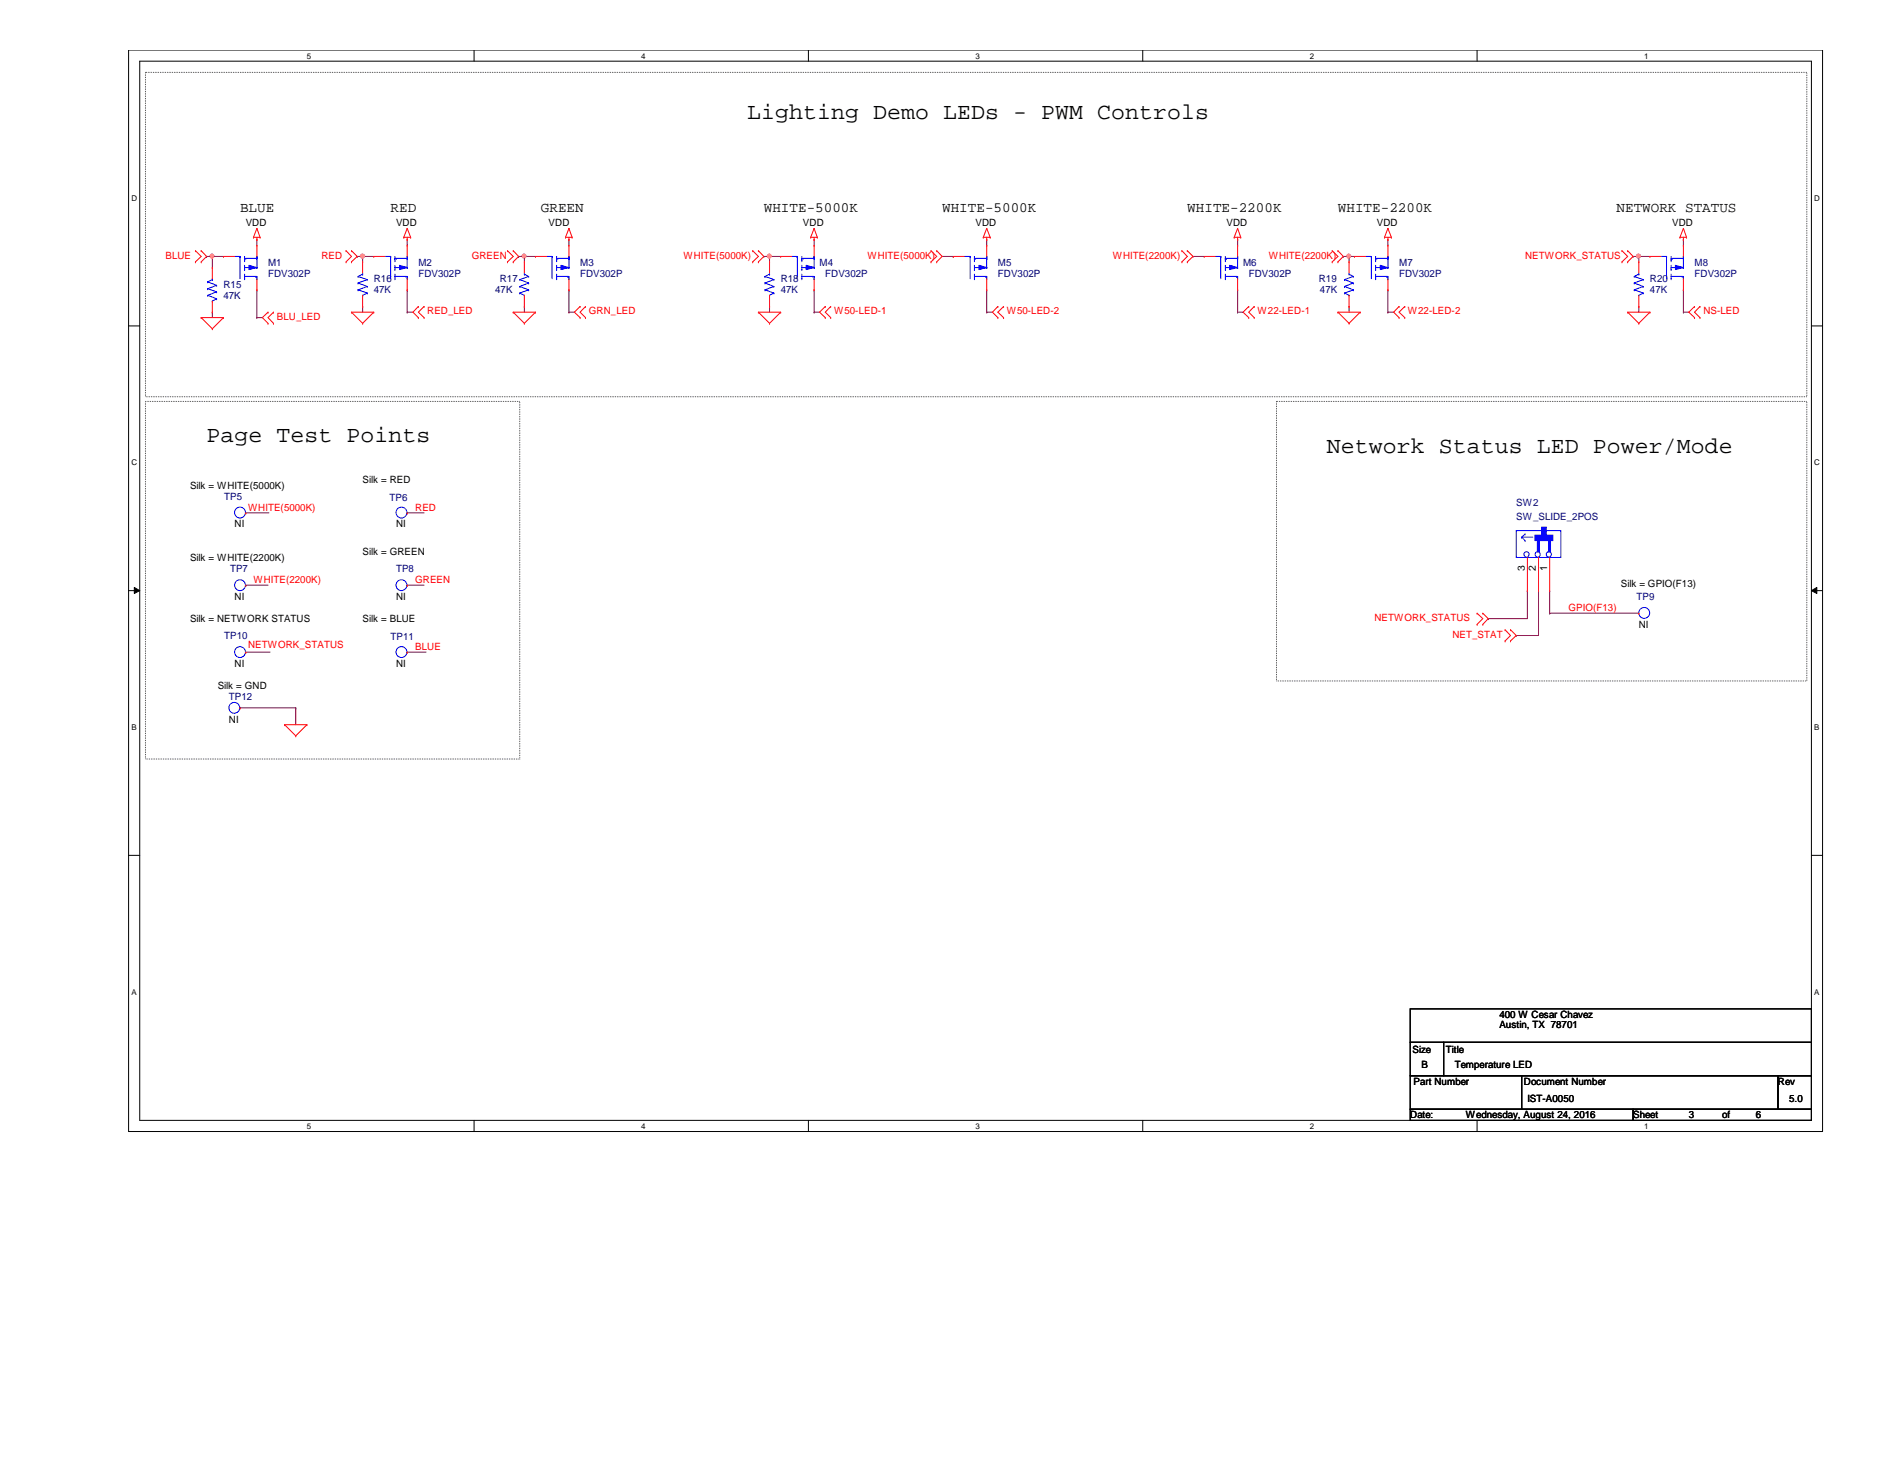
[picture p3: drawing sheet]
<svg xmlns="http://www.w3.org/2000/svg" width="279mm" height="216mm" viewBox="0 0 279 216" stroke-linecap="round" stroke-linejoin="round" font-family="sans-serif">
<path d="M19.1 7.4h250.9v160.2h-250.9zM20.7 9.1h247.7v156.8h-247.7z" fill="none" stroke="#000" stroke-width=".15"/>
<g fill="#fff">
<path d="M45.5 7.6h.6v1.3h-.6z"/>
<path d="M45.5 166.1h.6v1.3h-.6z"/>
</g>
<path d="M70.2 7.4v1.7M70.2 165.9v1.7" fill="none" stroke="#000" stroke-width=".15"/>
<g fill="#fff">
<path d="M95 7.6h.6v1.3h-.6z"/>
<path d="M95 166.1h.6v1.3h-.6z"/>
</g>
<path d="M119.8 7.4v1.7M119.8 165.9v1.7" fill="none" stroke="#000" stroke-width=".15"/>
<g fill="#fff">
<path d="M144.5 7.6h.6v1.3h-.6z"/>
<path d="M144.5 166.1h.6v1.3h-.6z"/>
</g>
<path d="M169.3 7.4v1.7M169.3 165.9v1.7" fill="none" stroke="#000" stroke-width=".15"/>
<g fill="#fff">
<path d="M194.1 7.6h.5v1.3h-.5z"/>
<path d="M194.1 166.1h.5v1.3h-.5z"/>
</g>
<path d="M218.8 7.4v1.7M218.8 165.9v1.7" fill="none" stroke="#000" stroke-width=".15"/>
<g fill="#fff">
<path d="M243.6 7.6h.6v1.3h-.6z"/>
<path d="M243.6 166.1h.6v1.3h-.6z"/>
<path d="M19.5 28.7h.8v1.3h-.8z"/>
<path d="M268.8 28.7h.8v1.3h-.8z"/>
<path d="M19.5 67.9h.8v1.3h-.8z"/>
<path d="M268.8 67.9h.8v1.3h-.8z"/>
</g>
<path d="M19.1 48.3h1.6M268.4 48.3h1.6" fill="none" stroke="#000" stroke-width=".15"/>
<g fill="#fff">
<path d="M19.5 107.1h.7v1.3h-.7z"/>
<path d="M268.8 107.1h.7v1.3h-.7z"/>
</g>
<path d="M19.1 87.5h1.6M19.9 87l.8 .5-.8 .4zM268.4 87.5l.8-.5v.9zM268.4 87.5h1.6" fill="none" stroke="#000" stroke-width=".15"/>
<path d="M19.9 87l.8 .5-.8 .4zM268.4 87.5l.8-.5v.9z" fill="#000"/>
<g fill="#fff">
<path d="M19.5 146.3h.7v1.3h-.7z"/>
<path d="M268.8 146.3h.7v1.3h-.7z"/>
</g>
<path d="M19.1 126.7h1.6M268.4 126.7h1.6" fill="none" stroke="#000" stroke-width=".15"/>
<path d="M21.5 10.7h246.2v48.1h-246.2zM21.5 59.4h55.5v53h-55.5zM189.1 59.4h78.6v41.4h-78.6z" fill="none" stroke="#000" stroke-width=".15" stroke-dasharray="0 .3"/>
<g fill="none" stroke="#800040" stroke-width=".15">
<path d="M53.7 38h.1M53.7 38v.8M53.7 38h1.7M53.7 45.4h.1M53.7 45.4v.8M220.5 91.6h.1M224.6 94.1h.1M226.3 87.5h.1M226.3 87.5v4.1h-5.8M227.9 87.5h.1M227.9 87.5v6.6h-3.3M229.6 87.5h.1"/>
<path d="M229.6 90.8h.1M229.6 87.5v3.3M229.6 90.8h13.2"/>
</g>
<circle cx="53.7" cy="37.9" r=".31" fill="#f0f"/>
<circle cx="53.7" cy="37.9" r=".31" fill="none" stroke="#f0f" stroke-width=".15"/>
<path d="M76.8 38h.1M76.8 38h2.5M77.7 38h.1M60.3 42.9h.1M60.3 46.2h.1M60.3 42.9v3.3M60.3 46.2h.9M77.7 45.4h.1M77.7 45.4v.8" fill="none" stroke="#800040" stroke-width=".15"/>
<circle cx="77.6" cy="37.9" r=".3" fill="#f0f"/>
<circle cx="77.6" cy="37.9" r=".3" fill="none" stroke="#f0f" stroke-width=".15"/>
<g fill="none" stroke="#800040" stroke-width=".15">
<path d="M77.7 38h.1M77.7 38v.8M84.3 35.5h.1M84.3 35.5v.8M120.6 35.5h.1M120.6 35.5v.8M241.9 38h.1M241.9 38h.9M84.3 42.9h.1M84.3 46.2h.1M84.3 42.9v3.3M84.3 46.2h.8"/>
<path d="M114 45.4h.1M114 45.4v.8M120.6 42.9h.1M120.6 46.2h.1M120.6 46.2h.8M120.6 42.9v3.3"/>
</g>
<circle cx="242.7" cy="37.9" r=".3" fill="#f0f"/>
<circle cx="242.7" cy="37.9" r=".3" fill="none" stroke="#f0f" stroke-width=".15"/>
<g fill="none" stroke="#800040" stroke-width=".15">
<path d="M52.9 38h.1M52.9 38h.8M113.2 38h.1M113.2 38h2.5M114 38h.1M114 38v.8M242.8 38h.1M242.8 38v.8M242.8 38h1.6M242.8 45.4h.1M242.8 45.4v.8M249.4 42.9h.1"/>
<path d="M249.4 46.2h.1M249.4 42.9v3.3M249.4 46.2h.8M36.4 75.9h.1M36.4 75.9h3.4M60.3 75.9h.1M60.3 75.9h2.5M36.4 86.7h.1M36.4 96.6h.1M36.4 86.7h3.3M36.4 96.6h3.6M60.3 86.7h.1"/>
<path d="M60.3 96.6h.1M60.3 86.7h2.5M60.3 96.6h2.8"/>
</g>
<circle cx="114" cy="37.9" r=".3" fill="#f0f"/>
<circle cx="114" cy="37.9" r=".3" fill="none" stroke="#f0f" stroke-width=".15"/>
<g fill="none" stroke="#800040" stroke-width=".15">
<path d="M139.6 38h1.6M141.2 38h.1M146.2 35.5h.1M146.2 35.5v.8M176.7 38h.1M176.7 38h1.7M183.3 35.5h.1M183.3 35.5v.8M199.9 38h.1M199.9 38h.8M205.6 35.5h.1M205.6 35.5v.8"/>
<path d="M146.2 42.9h.1M146.2 46.2h.1M146.2 42.9v3.3M146.2 46.2h.8M183.3 42.9h.1M183.3 46.2h.1M183.3 46.2h.9M183.3 42.9v3.3M205.6 42.9h.1M205.6 42.9v3.3"/>
</g>
<circle cx="199.8" cy="37.9" r=".3" fill="#f0f"/>
<circle cx="199.8" cy="37.9" r=".3" fill="none" stroke="#f0f" stroke-width=".15"/>
<g fill="none" stroke="#800040" stroke-width=".15">
<path d="M31.5 38h.1M31.5 38v1.6M38.1 35.5h.1M38.1 35.5v.8M199 38h.1M199 38h.9M199.9 38h.1M199.9 38v.8M249.4 35.5h.1M249.4 35.5v.8M31.5 46.2h.1M31.5 46.2v.8"/>
<path d="M199.9 45.4h.1M199.9 45.4v.8M205.6 46.2h.1M205.6 46.2h.9"/>
</g>
<circle cx="31.4" cy="37.9" r=".3" fill="#f0f"/>
<circle cx="31.4" cy="37.9" r=".3" fill="none" stroke="#f0f" stroke-width=".15"/>
<g fill="none" stroke="#800040" stroke-width=".15">
<path d="M30.6 38h.1M30.6 38h2.5M31.5 38h.1M60.3 35.5h.1M60.3 35.5v.8M38.1 42.9h.1M38.1 47h.1M38.1 42.9v4.1M38.1 47h.8M35.6 104.8h.1M35.6 104.8h8.2M43.8 104.8h.1"/>
<path d="M43.8 104.8v2.5"/>
</g>
<g fill="none" stroke="#f00" stroke-width=".15">
<path d="M29 38.8h.1M29 37.1h.1M29 37.1l.8 .9-.8 .8M29.8 37.1h.1M29.8 38.8h.1M29.8 37.1l.8 .9-.8 .8M37.5 35.1h.1M37.5 35.1h1M38.1 35.5h.1M38.1 33.8h.1M38.1 35.1v.4M38.1 33.8l-.6 1.3"/>
<path d="M38.1 33.8l.4 1.3M38.5 35.1h.1M51.3 38.8h.1M51.3 37.1h.1M51.3 37.1l.8 .9-.8 .8M52.1 37.1h.1M52.1 38.8h.1M52.1 37.1l.8 .9-.8 .8M59.8 35.1h.1M59.8 35.1h1M60.3 35.5h.1M60.3 33.8h.1"/>
<path d="M60.3 35.1v.4M60.3 33.8l-.5 1.3M60.3 33.8l.5 1.3M60.8 35.1h.1M75.2 38.8h.1M75.2 37.1h.1M75.2 37.1l.8 .9-.8 .8M76 37.1h.1M76 38.8h.1M76 37.1l.8 .9-.8 .8M83.8 35.1h.1M83.8 35.1h1"/>
<path d="M84.3 35.5h.1M84.3 33.8h.1M84.3 35.1v.4M84.3 33.8l.5 1.3M84.3 33.8l-.5 1.3M84.8 35.1h.1M111.5 38.8h.1M111.5 37.1h.1M111.5 37.1l.9 .9-.9 .8M112.4 37.1h.1M112.4 38.8h.1M112.4 37.1l.8 .9-.8 .8"/>
<path d="M120.1 35.1h.1M120.1 35.1h1M120.6 35.5h.1M120.6 33.8h.1M120.6 35.1v.4M120.6 33.8l-.5 1.3M120.6 33.8l.5 1.3M121.1 35.1h.1M137.9 38.8h.1M137.9 37.1h.1M137.9 37.1l.9 .9-.9 .8M138.8 37.1h.1"/>
<path d="M138.8 38.8h.1M138.8 37.1l.8 .9-.8 .8M145.7 35.1h.1M145.7 35.1h1M146.2 35.5h.1M146.2 33.8h.1M146.2 35.1v.4M146.2 33.8l-.5 1.3M146.2 33.8l.5 1.3M146.7 35.1h.1M175.1 38.8h.1M175.1 37.1h.1"/>
<path d="M175.1 37.1l.8 .9-.8 .8M175.9 37.1h.1M175.9 38.8h.1M175.9 37.1l.8 .9-.8 .8M182.8 35.1h.1M182.8 35.1h1M183.3 35.5h.1M183.3 33.8h.1M183.3 35.1v.4M183.3 33.8l-.5 1.3M183.3 33.8l.5 1.3M183.8 35.1h.1"/>
<path d="M197.4 38.8h.1M197.4 37.1h.1M197.4 37.1l.8 .9-.8 .8M198.2 37.1h.1M198.2 38.8h.1M198.2 37.1l.8 .9-.8 .8M199.9 38.8h.1M199.9 38.8v1.6M205.1 35.1h.1M205.1 35.1h1M205.6 35.5h.1M205.6 33.8h.1"/>
<path d="M205.6 35.1v.4M205.6 33.8l-.5 1.3M205.6 33.8l.5 1.3M206.1 35.1h.1M240.3 38.8h.1M240.3 37.1h.1M240.3 37.1l.8 .9-.8 .8M241.1 37.1h.1M241.1 38.8h.1M241.1 37.1l.8 .9-.8 .8M248.9 35.1h.1M248.9 35.1h1"/>
<path d="M249.4 35.5h.1M249.4 33.8h.1M249.4 35.1v.4M249.4 33.8l-.5 1.3M249.4 33.8l.5 1.3M249.9 35.1h.1M29.8 47h.1M29.8 47h3.3M29.8 47l1.7 1.7M31.5 48.7h.1M33.1 47h.1M33.1 47l-1.6 1.7"/>
<path d="M39.7 46.2h.1M39.7 47.9h.1M39.7 46.2l-.8 .8 .8 .9M40.5 47.9h.1M40.5 46.2h.1M40.5 46.2l-.8 .8 .8 .9M52.1 46.2h.1M52.1 46.2h3.3M52.1 46.2l1.6 1.7M53.7 47.9h.1M55.4 46.2h.1M55.4 46.2l-1.7 1.7"/>
<path d="M62 45.4h.1M62 47h.1M62 45.4l-.8 .8 .8 .8M62.8 47h.1M62.8 45.4h.1M62.8 45.4l-.8 .8 .8 .8M76 46.2h.1M76 46.2h3.3M76 46.2l1.7 1.7M77.7 47.9h.1M79.3 46.2h.1M79.3 46.2l-1.6 1.7"/>
<path d="M85.9 45.4h.1M85.9 47h.1M85.9 45.4l-.8 .8 .8 .8M86.7 47h.1M86.7 45.4h.1M86.7 45.4l-.8 .8 .8 .8M112.4 46.2h.1M112.4 46.2h3.3M112.4 46.2l1.6 1.7M114 47.9h.1M115.7 46.2h.1M115.7 46.2l-1.7 1.7"/>
<path d="M122.3 45.4h.1M122.3 47h.1M122.3 45.4l-.9 .8 .9 .8M123.1 47h.1M123.1 45.4h.1M123.1 45.4l-.8 .8 .8 .8M147.8 45.4h.1M147.8 47h.1M147.8 45.4l-.8 .8 .8 .8M148.7 47h.1M148.7 45.4h.1M148.7 45.4l-.9 .8 .9 .8"/>
<path d="M185 45.4h.1M185 47h.1M185 45.4l-.8 .8 .8 .8M185.8 47h.1M185.8 45.4h.1M185.8 45.4l-.8 .8 .8 .8M198.2 46.2h.1M198.2 46.2h3.3M198.2 46.2l1.7 1.7M199.9 47.9h.1M199.9 45.4h.1M199.9 43.7v1.7"/>
<path d="M201.5 46.2h.1M201.5 46.2l-1.6 1.7M207.3 45.4h.1M207.3 47h.1M207.3 45.4l-.8 .8 .8 .8M208.1 47h.1M208.1 45.4h.1M208.1 45.4l-.8 .8 .8 .8M241.1 46.2h.1M241.1 46.2h3.3M241.1 46.2l1.7 1.7M242.8 47.9h.1"/>
<path d="M244.4 46.2h.1M244.4 46.2l-1.6 1.7M251 45.4h.1M251 47h.1M251 45.4l-.8 .8 .8 .8M251.8 47h.1M251.8 45.4h.1M251.8 45.4l-.8 .8 .8 .8M36.4 75.9h.1M36.4 86.7h.1M218.8 92.5h.1M218.8 90.8h.1"/>
<path d="M218.8 90.8l.9 .8-.9 .9M219.7 90.8h.1M219.7 92.5h.1M219.7 90.8l.8 .8-.8 .9M223 94.9h.1M223 93.3h.1M223 93.3l.8 .8-.8 .8M223.8 93.3h.1M223.8 94.9h.1M223.8 93.3l.8 .8-.8 .8M42.2 107.3h.1M42.2 107.3h3.3"/>
<path d="M42.2 107.3l1.6 1.7M43.8 109h.1M45.5 107.3h.1M45.5 107.3l-1.7 1.7"/>
</g>
<path d="M208.9 149.4h59.5v4.9h-59.5zM208.9 154.3h5v5h-5zM208.9 159.3h16.5v5h-16.5zM213.9 154.3h54.5v5h-54.5zM225.4 159.3h38v5h-38zM263.4 159.3h5v5h-5zM208.9 164.3h33v1.6h-33zM241.9 164.3h26.5v1.6h-26.5z" fill="none" stroke="#000" stroke-width=".15"/>
<g fill="none" stroke="#00f" stroke-width=".15">
<path d="M117.3 38h.8M118.1 38h.1M118.1 38v3.3M118.8 38.3h.1M118.8 38.3h1.8M118.8 39.6h1M119 38.3h.1M119.8 39.6h.1M119.9 39.6h.7M120.6 38.3h.1M120.6 39.6h.1M120.6 38v1.6"/>
<path d="M118.8 41.3h.1M118.8 40.9h1.8M118.8 40.6v.7M120.4 40.9h.1M120.6 40.9h.1M199.2 41.4h.1M199.2 42.4h.1M199.2 43.4h.1M199.2 41.4l1.3 .5M199.2 42.4l1.3 .5M199.2 43.4l.7 .3M199.9 43.7h.1"/>
<path d="M199.9 40.6h.1M199.9 40.6l.6 .3M199.9 40.4v.2M200.5 40.9h.1M200.5 41.9h.1M200.5 42.9h.1M200.5 40.9l-1.3 .5M200.5 41.9l-1.3 .5M200.5 42.9l-1.3 .5"/>
<circle cx="35.6" cy="75.9" r=".81"/>
<circle cx="35.6" cy="86.7" r=".81"/>
</g>
<path d="M119.4 39.3l1.2 .3-1.2 .3z" fill="#00f"/>
<g fill="none" stroke="#00f" stroke-width=".15">
<path d="M34.8 38h.8M35.6 38h.1M35.6 38v3.3M36.2 38.3h.1M36.2 38.3h1.9M36.2 39.6h1M36.4 38.3h.1M37.2 39.6h.1M37.4 39.6h.7M38.1 38.3h.1M38.1 39.6h.1M38.1 38v1.6"/>
<path d="M118.8 39.9h.1M118.8 38.6h.1M118.8 38v.6M118.8 39.3v.6M119.4 39.3l1.2 .3-1.2 .3zM36.2 41.3h.1M36.2 40.9h1.9M36.2 40.6v.7M37.9 40.9h.1M38.1 40.9h.1M120.6 41.3h.1M120.6 40.9v.4"/>
</g>
<path d="M115.7 38h.1M115.7 38h1.6M120.6 36.3h.1M120.6 36.3v1.7M120.6 42.9h.1M120.6 41.3v1.6" fill="none" stroke="#f00" stroke-width=".15"/>
<path d="M36.9 39.3l1.2 .3-1.2 .3z" fill="#00f"/>
<g fill="none" stroke="#00f" stroke-width=".15">
<path d="M36.2 39.9h.1M36.2 38.6h.1M36.2 38v.6M36.2 39.3v.6M36.9 39.3l1.2 .3-1.2 .3zM180 38h.8M180.8 38h.1M180.8 38v3.3M181.5 38.3h.1M181.5 38.3h1.8M181.5 39.6h1M181.7 38.3h.1"/>
<path d="M182.5 39.6h.1M182.7 39.6h.6M183.3 38.3h.1M183.3 39.6h.1M183.3 38v1.6M38.1 41.3h.1M38.1 40.9v.4M181.5 41.3h.1M181.5 40.9h1.8M181.5 40.6v.7M183.2 40.9h.1M183.3 40.9h.1"/>
<circle cx="35.6" cy="96.6" r=".81"/>
</g>
<path d="M33.1 38h.1M33.1 38h1.7M38.1 36.3h.1M38.1 36.3v1.7M38.1 42.9h.1M38.1 41.3v1.6M36.4 96.6h.1" fill="none" stroke="#f00" stroke-width=".15"/>
<path d="M182.2 39.3l1.1 .3-1.1 .3z" fill="#00f"/>
<g fill="none" stroke="#00f" stroke-width=".15">
<path d="M181.5 39.9h.1M181.5 38.6h.1M181.5 38v.6M181.5 39.3v.6M182.2 39.3l1.1 .3-1.1 .3zM246.1 38h.8M246.9 38h.1M246.9 38v3.3M247.6 38.3h.1M247.6 38.3h1.8M247.6 39.6h.9M247.7 38.3h.1"/>
<path d="M248.5 39.6h.1M248.7 39.6h.7M249.4 38.3h.1M249.4 39.6h.1M249.4 38v1.6M30.8 41.7h.1M30.8 42.8h.1M30.8 43.7h.1M30.8 41.7l1.3 .5M30.8 42.8l1.3 .4M30.8 43.7l1.3 .5M31.5 44.6h.1"/>
<path d="M31.5 41.4h.1M31.5 41.4l-.7 .3M31.5 41.3v.1M32.1 42.2h.1M32.1 43.2h.1M32.1 44.2h.1M32.1 42.2l-1.3 .6M32.1 43.2l-1.3 .5M32.1 44.2l-.6 .4M53 40.9h.1M53 41.9h.1M53 42.9h.1"/>
<path d="M53 40.9l1.4 .5M53 41.9l1.4 .5M53 42.9l1.4 .5M53.7 43.7h.1M53.7 40.6h.1M53.7 40.6l-.7 .3M53.7 40.4v.2M54.4 41.4h.1M54.4 42.4h.1M54.4 43.4h.1M54.4 41.4l-1.4 .5M54.4 42.4l-1.4 .5"/>
<path d="M54.4 43.4l-.7 .3M113.3 40.9h.1M113.3 41.9h.1M113.3 42.9h.1M113.3 40.9l1.3 .5M113.3 41.9l1.3 .5M113.3 42.9l1.3 .5M114 43.7h.1M114 40.6h.1M114 40.6l-.7 .3M114 40.4v.2M114.6 41.4h.1"/>
<path d="M114.6 42.4h.1M114.6 43.4h.1M114.6 41.4l-1.3 .5M114.6 42.4l-1.3 .5M114.6 43.4l-.6 .3M183.3 41.3h.1M183.3 40.9v.4M247.6 41.3h.1M247.6 40.9h1.8M247.6 40.6v.7M249.2 40.9h.1M249.4 40.9h.1"/>
<circle cx="59.5" cy="75.9" r=".81"/>
<circle cx="59.5" cy="86.7" r=".81"/>
</g>
<g fill="none" stroke="#f00" stroke-width=".15">
<path d="M31.5 39.6h.1M31.5 39.6v1.7M53.7 38.8h.1M53.7 38.8v1.6M114 38.8h.1M114 38.8v1.6M178.4 38h.1M178.4 38h1.6M183.3 36.3h.1M183.3 36.3v1.7M31.5 46.2h.1M31.5 44.6v1.6"/>
<path d="M53.7 45.4h.1M53.7 43.7v1.7M114 45.4h.1M114 43.7v1.7M183.3 42.9h.1M183.3 41.3v1.6M60.3 75.9h.1M60.3 86.7h.1"/>
</g>
<path d="M248.2 39.3l1.2 .3-1.2 .3z" fill="#00f"/>
<g fill="none" stroke="#00f" stroke-width=".15">
<path d="M81 38h.8M81.8 38h.1M81.8 38v3.3M82.5 38.3h.1M82.5 38.3h1.8M82.5 39.6h.9M82.6 38.3h.1M83.4 39.6h.1M83.6 39.6h.7M84.3 38.3h.1M84.3 39.6h.1M84.3 38v1.6"/>
<path d="M247.6 39.9h.1M247.6 38.6h.1M247.6 38v.6M247.6 39.3v.6M248.2 39.3l1.2 .3-1.2 .3zM82.5 41.3h.1M82.5 40.9h1.8M82.5 40.6v.7M84.1 40.9h.1M84.3 40.9h.1M249.4 41.3h.1M249.4 40.9v.4"/>
</g>
<path d="M244.4 38h.1M244.4 38h1.7M249.4 36.3h.1M249.4 36.3v1.7M249.4 42.9h.1M249.4 41.3v1.6" fill="none" stroke="#f00" stroke-width=".15"/>
<path d="M83.1 39.3l1.2 .3-1.2 .3z" fill="#00f"/>
<g fill="none" stroke="#00f" stroke-width=".15">
<path d="M57 38h.9M57.9 38h.1M57.9 38v3.3M58.5 38.3h.1M58.5 38.3h1.8M58.5 39.6h1M58.7 38.3h.1M59.5 39.6h.1M59.6 39.6h.7M60.3 38.3h.1M60.3 39.6h.1M60.3 38v1.6"/>
<path d="M82.5 39.9h.1M82.5 38.6h.1M82.5 38v.6M82.5 39.3v.6M83.1 39.3l1.2 .3-1.2 .3zM58.5 41.3h.1M58.5 40.9h1.8M58.5 40.6v.7M60.2 40.9h.1M60.3 40.9h.1M84.3 41.3h.1M84.3 40.9v.4"/>
<circle cx="59.5" cy="96.6" r=".81"/>
</g>
<path d="M79.3 38h.1M79.3 38h1.7M84.3 36.3h.1M84.3 36.3v1.7M84.3 42.9h.1M84.3 41.3v1.6M60.3 96.6h.1" fill="none" stroke="#f00" stroke-width=".15"/>
<path d="M59.2 39.3l1.1 .3-1.1 .3z" fill="#00f"/>
<g fill="none" stroke="#00f" stroke-width=".15">
<path d="M58.5 39.9h.1M58.5 38.6h.1M58.5 38v.6M58.5 39.3v.6M59.2 39.3l1.1 .3-1.1 .3zM202.3 38h.9M203.2 38h.1M203.2 38v3.3M203.8 38.3h.1M203.8 38.3h1.8M203.8 39.6h1M204 38.3h.1"/>
<path d="M204.8 39.6h.1M204.9 39.6h.7M205.6 38.3h.1M205.6 39.6h.1M205.6 38v1.6M60.3 41.3h.1M60.3 40.9v.4M203.8 41.3h.1M203.8 40.9h1.8M203.8 40.6v.7M205.4 40.9h.1M205.6 40.9h.1"/>
</g>
<path d="M55.4 38h.1M55.4 38h1.6M60.3 36.3h.1M60.3 36.3v1.7M60.3 42.9h.1M60.3 41.3v1.6" fill="none" stroke="#f00" stroke-width=".15"/>
<path d="M204.5 39.3l1.1 .3-1.1 .3z" fill="#00f"/>
<g fill="none" stroke="#00f" stroke-width=".15">
<path d="M142.9 38h.8M143.7 38h.1M143.7 38v3.3M144.4 38.3h.1M144.4 38.3h1.8M144.4 39.6h1M144.5 38.3h.1M145.4 39.6h.1M145.5 39.6h.7M146.2 38.3h.1M146.2 39.6h.1M146.2 38v1.6"/>
<path d="M203.8 39.9h.1M203.8 38.6h.1M203.8 38v.6M203.8 39.3v.6M204.5 39.3l1.1 .3-1.1 .3zM144.4 41.3h.1M144.4 40.9h1.8M144.4 40.6v.7M146 40.9h.1M146.2 40.9h.1M205.6 41.3h.1M205.6 40.9v.4"/>
<path d="M242.1 40.9h.1M242.1 41.9h.1M242.1 42.9h.1M242.1 40.9l1.3 .5M242.1 41.9l1.3 .5M242.1 42.9l1.3 .5M242.8 43.7h.1M242.8 40.6h.1M242.8 40.6l-.7 .3M242.8 40.4v.2M243.4 41.4h.1M243.4 42.4h.1"/>
<path d="M243.4 43.4h.1M243.4 41.4l-1.3 .5M243.4 42.4l-1.3 .5M243.4 43.4l-.6 .3"/>
<circle cx="243.6" cy="90.8" r=".81"/>
</g>
<path d="M200.7 38h.1M200.7 38h1.6M205.6 36.3h.1M205.6 36.3v1.7M242.8 38.8h.1M242.8 38.8v1.6M205.6 42.9h.1M205.6 41.3v1.6M242.8 45.4h.1M242.8 43.7v1.7M242.8 90.8h.1" fill="none" stroke="#f00" stroke-width=".15"/>
<path d="M145 39.3l1.2 .3-1.2 .3z" fill="#00f"/>
<g fill="none" stroke="#00f" stroke-width=".15">
<path d="M144.4 39.9h.1M144.4 38.6h.1M144.4 38v.6M144.4 39.3v.6M145 39.3l1.2 .3-1.2 .3zM77 41.4h.1M77 42.4h.1M77 43.4h.1M77 41.4l1.3 .5M77 42.4l1.3 .5M77 43.4l.7 .3M77.7 43.7h.1"/>
<path d="M77.7 40.6h.1M77.7 40.6l.6 .3M77.7 40.4v.2M78.3 40.9h.1M78.3 41.9h.1M78.3 42.9h.1M78.3 40.9l-1.3 .5M78.3 41.9l-1.3 .5M78.3 42.9l-1.3 .5M146.2 41.3h.1M146.2 40.9v.4M224.6 78.6h6.6v3.9h-6.6z"/>
<circle cx="226.1" cy="82.1" r=".39"/>
<circle cx="227.8" cy="82.1" r=".39"/>
<circle cx="229.4" cy="82.1" r=".39"/>
<circle cx="34.7" cy="104.8" r=".81"/>
</g>
<path d="M77.7 38.8h.1M77.7 38.8v1.6M141.2 38h.1M141.2 38h1.7M146.2 36.3h.1M146.2 36.3v1.7M77.7 45.4h.1M77.7 43.7v1.7M146.2 42.9h.1M146.2 41.3v1.6M35.6 104.8h.1" fill="none" stroke="#f00" stroke-width=".15"/>
<path d="M227.4 79.2h2.6v.9h-2.6z" fill-rule="evenodd" fill="#00f"/>
<path d="M227.4 79.2h2.6v.9h-2.6z" fill="none" stroke="#00f" stroke-width=".15"/>
<path d="M229.4 80.1h.3v1.6h-.3z" fill-rule="evenodd" fill="#00f"/>
<path d="M229.4 80.1h.3v1.6h-.3z" fill="none" stroke="#00f" stroke-width=".15"/>
<path d="M227.8 80.1h.2v1.6h-.2z" fill-rule="evenodd" fill="#00f"/>
<path d="M227.8 80.1h.2v1.6h-.2z" fill="none" stroke="#00f" stroke-width=".15"/>
<path d="M228.4 78.1h.7v1.1h-.7z" fill-rule="evenodd" fill="#00f"/>
<path d="M225.4 79.5h.1M225.4 79.5h1.7M225.4 79.5l.5 .6M225.9 79.1h.1M225.9 79.1l-.5 .4M228.4 78.1h.7v1.1h-.7zM225.9 80.1h.1" fill="none" stroke="#00f" stroke-width=".15"/>
<path d="M226.3 87.5h.1M226.3 82.5v5M227.9 87.5h.1M227.9 82.5v5M229.6 87.5h.1M229.6 82.5v5" fill="none" stroke="#f00" stroke-width=".15"/>
<circle cx="53.7" cy="37.9" r=".31" fill="#f0f"/>
<circle cx="53.7" cy="37.9" r=".31" fill="none" stroke="#f0f" stroke-width=".15"/>
<circle cx="77.6" cy="37.9" r=".3" fill="#f0f"/>
<circle cx="77.6" cy="37.9" r=".3" fill="none" stroke="#f0f" stroke-width=".15"/>
<circle cx="242.7" cy="37.9" r=".3" fill="#f0f"/>
<circle cx="242.7" cy="37.9" r=".3" fill="none" stroke="#f0f" stroke-width=".15"/>
<circle cx="114" cy="37.9" r=".3" fill="#f0f"/>
<circle cx="114" cy="37.9" r=".3" fill="none" stroke="#f0f" stroke-width=".15"/>
<circle cx="199.8" cy="37.9" r=".3" fill="#f0f"/>
<circle cx="199.8" cy="37.9" r=".3" fill="none" stroke="#f0f" stroke-width=".15"/>
<circle cx="31.4" cy="37.9" r=".3" fill="#f0f"/>
<circle cx="31.4" cy="37.9" r=".3" fill="none" stroke="#f0f" stroke-width=".15"/>
<g font-size="3.4">
<text x="110.7" y="17.6">Lighting Demo LEDs - PWM Controls</text>
<text x="30.6" y="65.4">Page Test Points</text>
<text x="196.6" y="67.1">Network Status LED Power/Mode</text>
</g>
<g font-size="2.1">
<text x="35.6" y="31.4">BLUE</text>
<text x="57.9" y="31.4">RED</text>
<text x="80.1" y="31.4">GREEN</text>
<text x="113.2" y="31.4">WHITE-5000K</text>
<text x="139.6" y="31.4">WHITE-5000K</text>
<text x="175.9" y="31.4">WHITE-2200K</text>
<text x="198.2" y="31.4">WHITE-2200K</text>
<text x="239.5" y="31.4">NETWORK STATUS</text>
</g>
<g font-size="1.5">
<text x="36.4" y="33.5">VDD</text>
<text x="58.7" y="33.5">VDD</text>
<text x="81.3" y="33.5">VDD</text>
<text x="119" y="33.5">VDD</text>
<text x="144.5" y="33.5">VDD</text>
<text x="181.7" y="33.5">VDD</text>
<text x="204" y="33.5">VDD</text>
<text x="247.7" y="33.5">VDD</text>
<text x="53.7" y="71.5">Silk = RED</text>
<text x="28.2" y="72.3">Silk = WHITE(5000K)</text>
<text x="28.2" y="83.1">Silk = WHITE(2200K)</text>
<text x="34.8" y="78.1">NI</text>
<text x="53.7" y="82.3">Silk = GREEN</text>
<text x="58.7" y="78.1">NI</text>
<text x="34.8" y="88.9">NI</text>
<text x="58.7" y="88.9">NI</text>
<text x="225.9" y="84.5" transform="rotate(-90 225.9 84.5)">3</text>
<text x="227.5" y="84.5" transform="rotate(-90 227.5 84.5)">2</text>
<text x="229.2" y="84.5" transform="rotate(-90 229.2 84.5)">1</text>
<text x="240.1" y="86.9">Silk = GPIO(F13)</text>
<text x="28.2" y="92.2">Silk = NETWORK STATUS</text>
<text x="53.7" y="92.2">Silk = BLUE</text>
<text x="242.8" y="93">NI</text>
<text x="34.8" y="98.8">NI</text>
<text x="58.7" y="98.8">NI</text>
<text x="32.3" y="102.1">Silk = GND</text>
<text x="33.9" y="107">NI</text>
<text x="209.3" y="155.9">Size</text>
<text x="214.2" y="155.9">Title</text>
<text x="222.1" y="150.7">400 W Cesar Chavez</text>
<text x="222.1" y="152.3">Austin, TX 78701</text>
<text x="209.4" y="160.7">Part Number</text>
<text x="210.6" y="158.2">B</text>
<text x="215.5" y="158.2">Temperature LED</text>
<text x="225.8" y="160.7">Document Number</text>
<text x="263.4" y="160.7">Rev</text>
<text x="208.9" y="165.6">Date:</text>
<text x="217.2" y="165.6">Wednesday, August 24, 2016</text>
<text x="226.3" y="163.2">IST-A0050</text>
<text x="241.9" y="165.6">Sheet</text>
<text x="250.2" y="165.6">3</text>
<text x="255.1" y="165.6">of</text>
<text x="260.1" y="165.6">6</text>
<text x="265" y="163.2">5.0</text>
</g>
<g font-size="1.5" fill="#f00">
<text x="24.5" y="38.3">BLUE</text>
<text x="47.6" y="38.3">RED</text>
<text x="69.9" y="38.3">GREEN</text>
<text x="101.3" y="38.3">WHITE(5000K)</text>
<text x="128.5" y="38.3">WHITE(5000K)</text>
<text x="164.8" y="38.3">WHITE(2200K)</text>
<text x="188" y="38.3">WHITE(2200K)</text>
<text x="225.9" y="38.3">NETWORK_STATUS</text>
<text x="41" y="47.4">BLU_LED</text>
<text x="63.3" y="46.6">RED_LED</text>
<text x="87.2" y="46.6">GRN_LED</text>
<text x="123.6" y="46.6">W50-LED-1</text>
<text x="149.1" y="46.6">W50-LED-2</text>
<text x="186.3" y="46.6">W22-LED-1</text>
<text x="208.6" y="46.6">W22-LED-2</text>
<text x="252.3" y="46.6">NS-LED</text>
<text x="36.7" y="75.6">WHITE(5000K)</text>
<text x="61.5" y="75.6">RED</text>
<text x="37.5" y="86.3">WHITE(2200K)</text>
<text x="61.5" y="86.3">GREEN</text>
<text x="203.6" y="92">NETWORK_STATUS</text>
<text x="215.2" y="94.4">NET_STAT</text>
<text x="232.4" y="90.5">GPIO(F13)</text>
<text x="36.7" y="96">NETWORK_STATUS</text>
<text x="61.5" y="96.2">BLUE</text>
</g>
<g font-size="1.5" fill="#000080">
<text x="39.7" y="39.3">M1</text>
<text x="39.7" y="41">FDV302P</text>
<text x="55.4" y="41.8">R16</text>
<text x="62" y="39.3">M2</text>
<text x="62" y="41">FDV302P</text>
<text x="74" y="41.8">R17</text>
<text x="85.9" y="39.3">M3</text>
<text x="85.9" y="41">FDV302P</text>
<text x="115.7" y="41.8">R18</text>
<text x="121.4" y="39.3">M4</text>
<text x="122.3" y="41">FDV302P</text>
<text x="147.8" y="39.3">M5</text>
<text x="147.8" y="41">FDV302P</text>
<text x="184.1" y="39.3">M6</text>
<text x="185" y="41">FDV302P</text>
<text x="195.4" y="41.8">R19</text>
<text x="207.3" y="39.3">M7</text>
<text x="207.3" y="41">FDV302P</text>
<text x="244.4" y="41.8">R20</text>
<text x="251" y="39.3">M8</text>
<text x="251" y="41">FDV302P</text>
<text x="33.1" y="42.6">R15</text>
<text x="33.1" y="44.3">47K</text>
<text x="55.4" y="43.4">47K</text>
<text x="73.4" y="43.4">47K</text>
<text x="115.7" y="43.4">47K</text>
<text x="195.5" y="43.4">47K</text>
<text x="244.4" y="43.4">47K</text>
<text x="33.2" y="74">TP5</text>
<text x="57.7" y="74.1">TP6</text>
<text x="224.6" y="75">SW2</text>
<text x="224.6" y="77">SW_SLIDE_2POS</text>
<text x="34.1" y="84.7">TP7</text>
<text x="58.7" y="84.7">TP8</text>
<text x="242.4" y="88.9">TP9</text>
<text x="33.2" y="94.6">TP10</text>
<text x="57.9" y="94.8">TP11</text>
<text x="33.9" y="103.7">TP12</text>
</g>
<g font-size="1.2">
<text x="45.5" y="8.7">5</text>
<text x="95" y="8.7">4</text>
<text x="144.5" y="8.7">3</text>
<text x="194.1" y="8.7">2</text>
<text x="243.6" y="8.7">1</text>
<text x="19.5" y="29.7">D</text>
<text x="268.8" y="29.7">D</text>
<text x="19.5" y="68.9">C</text>
<text x="268.8" y="68.9">C</text>
<text x="19.5" y="108.1">B</text>
<text x="268.8" y="108.1">B</text>
<text x="19.5" y="147.3">A</text>
<text x="268.8" y="147.3">A</text>
<text x="45.5" y="167.2">5</text>
<text x="95" y="167.2">4</text>
<text x="144.5" y="167.2">3</text>
<text x="194.1" y="167.2">2</text>
<text x="243.6" y="167.2">1</text>
</g>
</svg>
